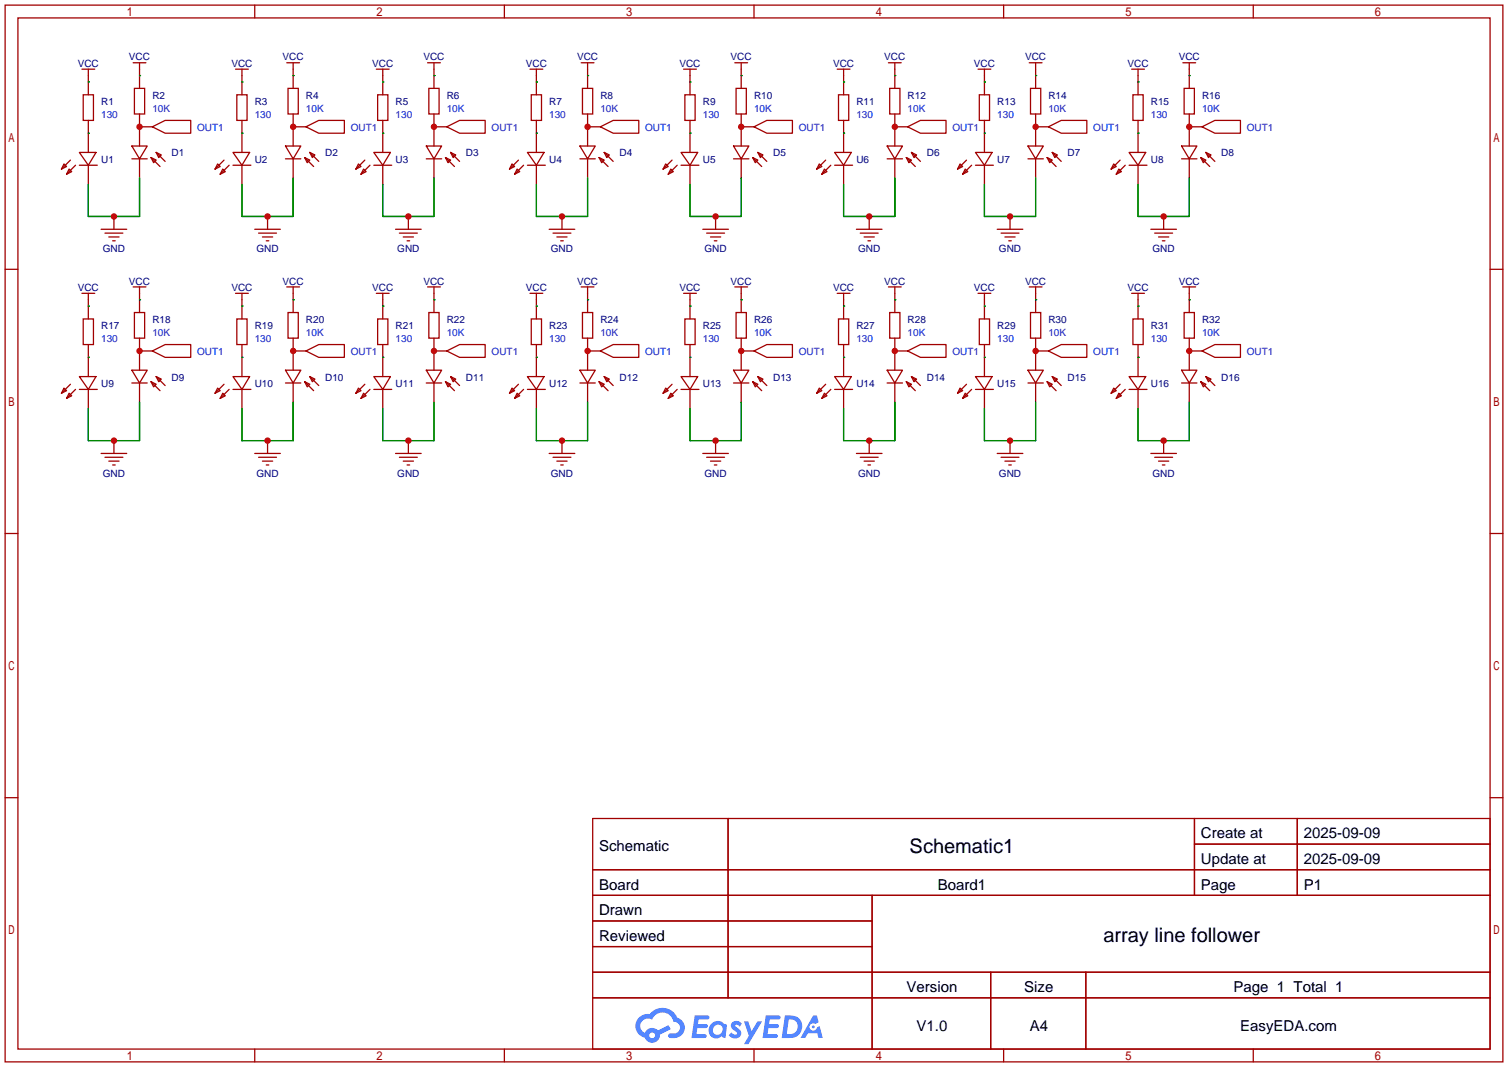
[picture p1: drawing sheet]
<svg xmlns="http://www.w3.org/2000/svg" width="299mm" height="212mm" viewBox="0 0 299 212" stroke-linecap="round" stroke-linejoin="round" font-family="sans-serif">
<g fill="none" stroke="#a10000" stroke-width=".25">
<path d="M1 1h297.2v209.6h-297.2zM3.6 3.6h292.1v204.4h-292.1zM50.5 1v2.6M100.1 1v2.6M149.6 1v2.6M199.1 1v2.6M248.7 1v2.6M1 53.4h2.6M295.7 53.4h2.5M1 105.8h2.6M295.7 105.8h2.5M1 158.2h2.6"/>
<path d="M295.7 158.2h2.5M117.6 162.3h178.1v45.7h-178.1zM117.6 172.5h178.1M117.6 177.5h178.1M144.5 162.3v35.6M173 177.5v30.5M237 162.3v15.2M237 167.4h58.7M257.4 162.3v15.2M117.6 182.6h55.4M117.6 192.8h178.1M117.6 187.7h55.4"/>
<path d="M117.6 197.9h178.1M196.6 192.8v15.2M215.4 192.8v15.2M50.5 208v2.6M100.1 208v2.6M149.6 208v2.6M199.1 208v2.6M248.7 208v2.6"/>
</g>
<g fill="#5487ff">
<path d="M145.3 202.7a1.3 1.3 0 0 1 1.9 .3l-.4 .6a.54 .54 0 0 0-.9-.2l.1 .2a1.58 1.58 0 0 1 1 1.5 1.43 1.43 0 0 1-2.4 .2l.5-.6a.64 .64 0 0 0 .5 .5 .64 .64 0 0 0 .7-.3l-.2-.2a1.35 1.35 0 0 1-.9-1.8z"/>
<path d="M147.6 202.5h.9l.6 2 1.2-2h.9l-2.7 4.6h-.9l1-1.7z"/>
<path d="M137.8 201.4h1.7a1.31 1.31 0 0 1 1.2 .2 .4 .4 0 0 1-.3 .5l-1.8 .1-.1 .9h1.6a.4 .4 0 0 1 .4 .4 .4 .4 0 0 1-.5 .4h-1.6l-.2 1.2h.8a1.23 1.23 0 0 1 1.2 .2 .39 .39 0 0 1-.4 .5h-2.6z"/>
<path d="M151.9 201.4h1.7a1.32 1.32 0 0 1 1.2 .2 .39 .39 0 0 1-.3 .5l-1.8 .1-.1 .9h1.6a.4 .4 0 0 1 .4 .4 .4 .4 0 0 1-.4 .4h-1.7l-.2 1.2h.8a1.23 1.23 0 0 1 1.2 .1 .39 .39 0 0 1-.4 .6h-2.6z"/>
<path d="M161.3 201.4h.8l.3 1.3-.6 .4a.75 .75 0 0 0-1.1 .3 .75 .75 0 0 0 .5 1 .75 .75 0 0 0 .9-.7l.5-.2 .6 2.3h-.8l-.3-.9h-1.8l-.5 .9h-1z"/>
<path d="M155.7 201.4l-.6 4.4h1.5a2.27 2.27 0 0 0 2.6-2.2 2.27 2.27 0 0 0-2.7-2.2zM156.5 202.1a1.5 1.5 0 0 1 1.8 1.6 1.5 1.5 0 0 1-1.9 1.4h-.3z"/>
<path d="M141.2 203a1.6 1.6 0 0 0-.3 2.3 1.6 1.6 0 0 0 2.3 .2l.7 .3 .3-2.4-.1-.3-.5-.1a1.58 1.58 0 0 0-2.4 0zM141.8 203.5a.99 .99 0 0 1 1.6 .3 .99 .99 0 0 1-.9 1.4 .94 .94 0 0 1-1-.6 .94 .94 0 0 1 .3-1.1z"/>
<path d="M126.8 201.8a2.37 2.37 0 0 0 1.1 4 1.54 1.54 0 0 0 1.8 1 1.54 1.54 0 0 0 1.2-1.6l2.2-1.1-.5-.8-2 1a1.57 1.57 0 0 0-2.7 .5 1.5 1.5 0 0 1-.7-2.1 1.5 1.5 0 0 1 2.2-.5 2.23 2.23 0 0 1 2.3-1.4 2.23 2.23 0 0 1 2 1.8 1.16 1.16 0 0 1 1.2 1.1 1.16 1.16 0 0 1-1.1 1.2h-.7a.47 .47 0 0 0-.5 .4 .47 .47 0 0 0 .4 .5 2.17 2.17 0 0 0 2.5-.9 2.17 2.17 0 0 0-.3-2.7l-.8-.4a3.2 3.2 0 0 0-5.5-.7l-1.1 .1zM128.8 205.3a.6 .6 0 0 1 1.2 0 .6 .6 0 0 1-1.2 0z"/>
<circle cx="161.4" cy="203.6" r=".28"/>
</g>
<g fill="none" stroke="#a10000" stroke-width=".25">
<path d="M16.3 13.7h2.5M16.5 18.8h2v5.1h-2zM17.5 13.7v5.1M26.4 12.4h2.6M26.7 17.5h2v5.1h-2zM27.7 12.4v5.1M46.7 13.7h2.6M47 18.8h2v5.1h-2zM48 13.7v5.1M56.9 12.4h2.5M57.1 17.5h2.1v5.1h-2.1zM58.2 12.4v5.1"/>
<path d="M74.7 13.7h2.5M74.9 18.8h2.1v5.1h-2.1zM75.9 13.7v5.1M84.8 12.4h2.6M85.1 17.5h2v5.1h-2zM86.1 12.4v5.1M105.2 13.7h2.5M105.4 18.8h2v5.1h-2zM106.4 13.7v5.1M115.3 12.4h2.6M115.6 17.5h2v5.1h-2zM116.6 12.4v5.1"/>
<path d="M135.6 13.7h2.6M135.9 18.8h2v5.1h-2zM136.9 13.7v5.1M145.8 12.4h2.5M146 17.5h2.1v5.1h-2.1zM147.1 12.4v5.1M166.1 13.7h2.6M166.4 18.8h2v5.1h-2zM167.4 13.7v5.1M176.3 12.4h2.5M176.5 17.5h2.1v5.1h-2.1zM177.5 12.4v5.1"/>
<path d="M194.1 13.7h2.5M194.3 18.8h2v5.1h-2zM195.3 13.7v5.1M204.2 12.4h2.6M204.5 17.5h2v5.1h-2zM205.5 12.4v5.1M224.5 13.7h2.6M224.8 18.8h2v5.1h-2zM225.8 13.7v5.1M234.7 12.4h2.5M234.9 17.5h2.1v5.1h-2.1zM236 12.4v5.1"/>
<path d="M12.7 32.5l.5 .5-1 .5zM13.7 33.5l.5 .5-1 .5zM14 31.8l-1.8 1.7M15 32.8l-1.8 1.7M15.7 30.2h3.3l-1.5 2.6zM15.7 32.8h3.6M17.5 23.9v6.3M17.5 32.8v3.8M26.2 29h3l-1.5 2.5zM26.2 31.5h3M27.7 22.6v6.4M27.7 31.5v3.8"/>
<path d="M27.7 25.1h2.5M30 31.2l1 .6-.5 .5zM30 31.2l1.7 1.8M30.2 25.1l2.6-1.2h5v2.5h-5zM31 30.2l1 .5-.5 .5zM31 30.2l1.8 1.8M43.2 32.5l.5 .5-1 .5zM44.2 33.5l.5 .5-1 .5zM44.4 31.8l-1.7 1.7M45.5 32.8l-1.8 1.7M46.2 30.2h3.3l-1.5 2.6zM46.2 32.8h3.6"/>
<path d="M48 23.9v6.3M48 32.8v3.8M56.6 29h3.1l-1.5 2.5zM56.6 31.5h3.1M58.2 25.1h2.5M58.2 22.6v6.4M58.2 31.5v3.8M60.5 31.2l1 .6-.5 .5zM60.5 31.2l1.7 1.8M60.7 25.1l2.5-1.2h5.1v2.5h-5.1zM61.5 30.2l1 .5-.5 .5zM61.5 30.2l1.7 1.8"/>
<path d="M71.1 32.5l.5 .5-1 .5zM72.1 33.5l.5 .5-1 .5zM72.4 31.8l-1.8 1.7M73.4 32.8l-1.8 1.7M74.2 30.2h3.3l-1.6 2.6zM74.2 32.8h3.5M75.9 23.9v6.3M75.9 32.8v3.8M84.6 29h3l-1.5 2.5zM84.6 31.5h3M86.1 25.1h2.5M86.1 22.6v6.4"/>
<path d="M86.1 31.5v3.8M88.4 31.2l1 .6-.5 .5zM88.4 31.2l1.8 1.8M88.6 25.1l2.6-1.2h5.1v2.5h-5.1zM89.4 30.2l1 .5-.5 .5zM89.4 30.2l1.8 1.8M101.6 32.5l.5 .5-1 .5zM102.6 33.5l.5 .5-1 .5zM102.9 31.8l-1.8 1.7M103.9 32.8l-1.8 1.7M104.6 30.2h3.3l-1.5 2.6zM104.6 32.8h3.6"/>
<path d="M106.4 23.9v6.3M106.4 32.8v3.8M115.1 29h3l-1.5 2.5zM115.1 31.5h3M116.6 25.1h2.5M116.6 22.6v6.4M116.6 31.5v3.8M118.9 31.2l1 .6-.5 .5zM118.9 31.2l1.7 1.8M119.1 25.1l2.6-1.2h5v2.5h-5zM119.9 30.2l1 .5-.5 .5zM119.9 30.2l1.8 1.8"/>
<path d="M132.1 32.5l.5 .5-1 .5zM133.1 33.5l.5 .5-1 .5zM133.3 31.8l-1.7 1.7M134.4 32.8l-1.8 1.7M135.1 30.2h3.3l-1.5 2.6zM135.1 32.8h3.6M136.9 23.9v6.3M136.9 32.8v3.8M145.5 29h3.1l-1.5 2.5zM145.5 31.5h3.1M147.1 25.1h2.5M147.1 22.6v6.4"/>
<path d="M147.1 31.5v3.8M149.4 31.2l1 .6-.5 .5zM149.4 31.2l1.7 1.8M149.6 25.1l2.5-1.2h5.1v2.5h-5.1zM150.4 30.2l1 .5-.5 .5zM150.4 30.2l1.7 1.8M162.6 32.5l.5 .5-1 .5zM163.6 33.5l.5 .5-1 .5zM163.8 31.8l-1.7 1.7M164.8 32.8l-1.7 1.7M165.6 30.2h3.3l-1.5 2.6zM165.6 32.8h3.6"/>
<path d="M167.4 23.9v6.3M167.4 32.8v3.8M176 29h3.1l-1.6 2.5zM176 31.5h3.1M177.5 25.1h2.6M177.5 22.6v6.4M177.5 31.5v3.8M179.8 31.2l1 .6-.5 .5zM179.8 31.2l1.8 1.8M180.1 25.1l2.5-1.2h5.1v2.5h-5.1zM180.8 30.2l1.1 .5-.5 .5zM180.8 30.2l1.8 1.8"/>
<path d="M190.5 32.5l.5 .5-1 .5zM191.5 33.5l.5 .5-1 .5zM191.8 31.8l-1.8 1.7M192.8 32.8l-1.8 1.7M193.5 30.2h3.3l-1.5 2.6zM193.5 32.8h3.6M195.3 23.9v6.3M195.3 32.8v3.8M204 29h3l-1.5 2.5zM204 31.5h3M205.5 25.1h2.5M205.5 22.6v6.4"/>
<path d="M205.5 31.5v3.8M207.8 31.2l1 .6-.5 .5zM207.8 31.2l1.7 1.8M208 25.1l2.6-1.2h5v2.5h-5zM208.8 30.2l1 .5-.5 .5zM208.8 30.2l1.8 1.8M221 32.5l.5 .5-1 .5zM222 33.5l.5 .5-1 .5zM222.2 31.8l-1.7 1.7M223.3 32.8l-1.8 1.7M224 30.2h3.3l-1.5 2.6zM224 32.8h3.6"/>
<path d="M225.8 23.9v6.3M225.8 32.8v3.8M234.4 29h3.1l-1.5 2.5zM234.4 31.5h3.1M236 25.1h2.5M236 22.6v6.4M236 31.5v3.8M238.3 31.2l1 .6-.5 .5zM238.3 31.2l1.7 1.8M238.5 25.1l2.5-1.2h5.1v2.5h-5.1zM239.3 30.2l1 .5-.5 .5zM239.3 30.2l1.7 1.8"/>
<path d="M16.3 58.2h2.5M17.5 58.2v5M20.1 45.5h5M20.8 46.2h3.6M21.6 47h2M22.4 47.8h.5M22.6 42.9v2.6M26.4 56.9h2.6M27.7 56.9v5.1M46.7 58.2h2.6M48 58.2v5M50.5 45.5h5.1"/>
<path d="M51.3 46.2h3.6M52.1 47h2M52.8 47.8h.5M53.1 42.9v2.6M56.9 56.9h2.5M58.2 56.9v5.1M74.7 58.2h2.5M75.9 58.2v5M78.5 45.5h5.1M79.2 46.2h3.6M80 47h2M80.8 47.8h.5"/>
<path d="M81 42.9v2.6M84.8 56.9h2.6M86.1 56.9v5.1M105.2 58.2h2.5M106.4 58.2v5M109 45.5h5M109.7 46.2h3.6M110.5 47h2M111.3 47.8h.5M111.5 42.9v2.6M115.3 56.9h2.6M116.6 56.9v5.1"/>
<path d="M135.6 58.2h2.6M136.9 58.2v5M139.4 45.5h5.1M140.2 46.2h3.6M141 47h2M141.7 47.8h.5M142 42.9v2.6M145.8 56.9h2.5M147.1 56.9v5.1M166.1 58.2h2.6M167.4 58.2v5M169.9 45.5h5.1"/>
<path d="M170.7 46.2h3.5M171.4 47h2.1M172.2 47.8h.5M172.5 42.9v2.6M176.3 56.9h2.5M177.5 56.9v5.1M194.1 58.2h2.5M195.3 58.2v5M197.9 45.5h5M198.6 46.2h3.6M199.4 47h2M200.2 47.8h.5"/>
<path d="M200.4 42.9v2.6M204.2 56.9h2.6M205.5 56.9v5.1M224.5 58.2h2.6M225.8 58.2v5M228.3 45.5h5.1M229.1 46.2h3.6M229.9 47h2M230.6 47.8h.5M230.9 42.9v2.6M234.7 56.9h2.5M236 56.9v5.1"/>
<path d="M12.7 77l.5 .5-1 .5zM13.7 78l.5 .5-1 .5zM14 76.2l-1.8 1.8M15 77.2l-1.8 1.8M15.7 74.7h3.3l-1.5 2.5zM15.7 77.2h3.6M16.5 63.2h2v5.1h-2zM17.5 68.3v6.4M17.5 77.2v3.8M26.2 73.4h3l-1.5 2.5zM26.2 75.9h3M26.7 62h2v5.1h-2z"/>
<path d="M27.7 67.1v6.3M27.7 75.9v3.9M27.7 69.6h2.5M30 75.7l1 .5-.5 .5zM30 75.7l1.7 1.8M30.2 69.6l2.6-1.3h5v2.6h-5zM31 74.7l1 .5-.5 .5zM31 74.7l1.8 1.8M43.2 77l.5 .5-1 .5zM44.2 78l.5 .5-1 .5zM44.4 76.2l-1.7 1.8M45.5 77.2l-1.8 1.8"/>
<path d="M46.2 74.7h3.3l-1.5 2.5zM46.2 77.2h3.6M47 63.2h2v5.1h-2zM48 68.3v6.4M48 77.2v3.8M56.6 73.4h3.1l-1.5 2.5zM56.6 75.9h3.1M57.1 62h2.1v5.1h-2.1zM58.2 67.1v6.3M58.2 75.9v3.9M58.2 69.6h2.5M60.5 75.7l1 .5-.5 .5z"/>
<path d="M60.5 75.7l1.7 1.8M60.7 69.6l2.5-1.3h5.1v2.6h-5.1zM61.5 74.7l1 .5-.5 .5zM61.5 74.7l1.7 1.8M71.1 77l.5 .5-1 .5zM72.1 78l.5 .5-1 .5zM72.4 76.2l-1.8 1.8M73.4 77.2l-1.8 1.8M74.2 74.7h3.3l-1.6 2.5zM74.2 77.2h3.5M74.9 63.2h2.1v5.1h-2.1zM75.9 68.3v6.4"/>
<path d="M75.9 77.2v3.8M84.6 73.4h3l-1.5 2.5zM84.6 75.9h3M85.1 62h2v5.1h-2zM86.1 67.1v6.3M86.1 75.9v3.9M86.1 69.6h2.5M88.4 75.7l1 .5-.5 .5zM88.4 75.7l1.8 1.8M88.6 69.6l2.6-1.3h5.1v2.6h-5.1zM89.4 74.7l1 .5-.5 .5zM89.4 74.7l1.8 1.8"/>
<path d="M101.6 77l.5 .5-1 .5zM102.6 78l.5 .5-1 .5zM102.9 76.2l-1.8 1.8M103.9 77.2l-1.8 1.8M104.6 74.7h3.3l-1.5 2.5zM104.6 77.2h3.6M105.4 63.2h2v5.1h-2zM106.4 68.3v6.4M106.4 77.2v3.8M115.1 73.4h3l-1.5 2.5zM115.1 75.9h3M115.6 62h2v5.1h-2z"/>
<path d="M116.6 67.1v6.3M116.6 75.9v3.9M116.6 69.6h2.5M118.9 75.7l1 .5-.5 .5zM118.9 75.7l1.7 1.8M119.1 69.6l2.6-1.3h5v2.6h-5zM119.9 74.7l1 .5-.5 .5zM119.9 74.7l1.8 1.8M132.1 77l.5 .5-1 .5zM133.1 78l.5 .5-1 .5zM133.3 76.2l-1.7 1.8M134.4 77.2l-1.8 1.8"/>
<path d="M135.1 74.7h3.3l-1.5 2.5zM135.1 77.2h3.6M135.9 63.2h2v5.1h-2zM136.9 68.3v6.4M136.9 77.2v3.8M145.5 73.4h3.1l-1.5 2.5zM145.5 75.9h3.1M146 62h2.1v5.1h-2.1zM147.1 67.1v6.3M147.1 75.9v3.9M147.1 69.6h2.5M149.4 75.7l1 .5-.5 .5z"/>
<path d="M149.4 75.7l1.7 1.8M149.6 69.6l2.5-1.3h5.1v2.6h-5.1zM150.4 74.7l1 .5-.5 .5zM150.4 74.7l1.7 1.8M162.6 77l.5 .5-1 .5zM163.6 78l.5 .5-1 .5zM163.8 76.2l-1.7 1.8M164.8 77.2l-1.7 1.8M165.6 74.7h3.3l-1.5 2.5zM165.6 77.2h3.6M166.4 63.2h2v5.1h-2zM167.4 68.3v6.4"/>
<path d="M167.4 77.2v3.8M176 73.4h3.1l-1.6 2.5zM176 75.9h3.1M176.5 62h2.1v5.1h-2.1zM177.5 67.1v6.3M177.5 75.9v3.9M177.5 69.6h2.6M179.8 75.7l1 .5-.5 .5zM179.8 75.7l1.8 1.8M180.1 69.6l2.5-1.3h5.1v2.6h-5.1zM180.8 74.7l1.1 .5-.5 .5zM180.8 74.7l1.8 1.8"/>
<path d="M190.5 77l.5 .5-1 .5zM191.5 78l.5 .5-1 .5zM191.8 76.2l-1.8 1.8M192.8 77.2l-1.8 1.8M193.5 74.7h3.3l-1.5 2.5zM193.5 77.2h3.6M194.3 63.2h2v5.1h-2zM195.3 68.3v6.4M195.3 77.2v3.8M204 73.4h3l-1.5 2.5zM204 75.9h3M204.5 62h2v5.1h-2z"/>
<path d="M205.5 67.1v6.3M205.5 75.9v3.9M205.5 69.6h2.5M207.8 75.7l1 .5-.5 .5zM207.8 75.7l1.7 1.8M208 69.6l2.6-1.3h5v2.6h-5zM208.8 74.7l1 .5-.5 .5zM208.8 74.7l1.8 1.8M221 77l.5 .5-1 .5zM222 78l.5 .5-1 .5zM222.2 76.2l-1.7 1.8M223.3 77.2l-1.8 1.8"/>
<path d="M224 74.7h3.3l-1.5 2.5zM224 77.2h3.6M224.8 63.2h2v5.1h-2zM225.8 68.3v6.4M225.8 77.2v3.8M234.4 73.4h3.1l-1.5 2.5zM234.4 75.9h3.1M234.9 62h2.1v5.1h-2.1zM236 67.1v6.3M236 75.9v3.9M236 69.6h2.5M238.3 75.7l1 .5-.5 .5z"/>
<path d="M238.3 75.7l1.7 1.8M238.5 69.6l2.5-1.3h5.1v2.6h-5.1zM239.3 74.7l1 .5-.5 .5zM239.3 74.7l1.7 1.8M20.1 89.9h5M20.8 90.7h3.6M21.6 91.4h2M22.4 92.2h.5M22.6 87.4v2.5M50.5 89.9h5.1M51.3 90.7h3.6M52.1 91.4h2"/>
<path d="M52.8 92.2h.5M53.1 87.4v2.5M78.5 89.9h5.1M79.2 90.7h3.6M80 91.4h2M80.8 92.2h.5M81 87.4v2.5M109 89.9h5M109.7 90.7h3.6M110.5 91.4h2M111.3 92.2h.5M111.5 87.4v2.5"/>
<path d="M139.4 89.9h5.1M140.2 90.7h3.6M141 91.4h2M141.7 92.2h.5M142 87.4v2.5M169.9 89.9h5.1M170.7 90.7h3.5M171.4 91.4h2.1M172.2 92.2h.5M172.5 87.4v2.5M197.9 89.9h5M198.6 90.7h3.6"/>
<path d="M199.4 91.4h2M200.2 92.2h.5M200.4 87.4v2.5M228.3 89.9h5.1M229.1 90.7h3.6M229.9 91.4h2M230.6 92.2h.5M230.9 87.4v2.5"/>
</g>
<g fill="none" stroke="#008700" stroke-width=".25">
<path d="M17.5 16.3h.1M27.7 15h.1M48 16.3h.1M58.2 15h.1M75.9 16.3h.1M86.1 15h.1M106.4 16.3h.1M116.6 15h.1M136.9 16.3h.1M147.1 15h.1M167.4 16.3h.1M177.5 15h.1"/>
<path d="M195.3 16.3h.1M205.5 15h.1M225.8 16.3h.1M236 15h.1M17.5 26.4h.1M27.7 25.1h.1M27.7 35.3v7.6h-10.2v-6.3M48 26.4h.1M58.2 25.1h.1M58.2 35.3v7.6h-10.2v-6.3M75.9 26.4h.1M86.1 25.1h.1"/>
<path d="M86.1 35.3v7.6h-10.2v-6.3M106.4 26.4h.1M116.6 25.1h.1M116.6 35.3v7.6h-10.2v-6.3M136.9 26.4h.1M147.1 25.1h.1M147.1 35.3v7.6h-10.2v-6.3M167.4 26.4h.1M177.5 25.1h.1M177.5 35.3v7.6h-10.1v-6.3M195.3 26.4h.1M205.5 25.1h.1"/>
<path d="M205.5 35.3v7.6h-10.2v-6.3M225.8 26.4h.1M236 25.1h.1M236 35.3v7.6h-10.2v-6.3M27.7 59.4h.1M58.2 59.4h.1M86.1 59.4h.1M116.6 59.4h.1M147.1 59.4h.1M177.5 59.4h.1M205.5 59.4h.1M236 59.4h.1"/>
<path d="M17.5 70.9h.1M17.5 60.7h.1M27.7 69.6h.1M27.7 79.8v7.6h-10.2v-6.4M48 70.9h.1M48 60.7h.1M58.2 69.6h.1M58.2 79.8v7.6h-10.2v-6.4M75.9 70.9h.1M75.9 60.7h.1M86.1 69.6h.1M86.1 79.8v7.6h-10.2v-6.4"/>
<path d="M106.4 70.9h.1M106.4 60.7h.1M116.6 69.6h.1M116.6 79.8v7.6h-10.2v-6.4M136.9 70.9h.1M136.9 60.7h.1M147.1 69.6h.1M147.1 79.8v7.6h-10.2v-6.4M167.4 70.9h.1M167.4 60.7h.1M177.5 69.6h.1M177.5 79.8v7.6h-10.1v-6.4"/>
<path d="M195.3 70.9h.1M195.3 60.7h.1M205.5 69.6h.1M205.5 79.8v7.6h-10.2v-6.4M225.8 70.9h.1M225.8 60.7h.1M236 69.6h.1M236 79.8v7.6h-10.2v-6.4"/>
</g>
<g fill="#c00">
<circle cx="27.7" cy="25.1" r=".63"/>
<circle cx="22.6" cy="42.9" r=".63"/>
<circle cx="58.2" cy="25.1" r=".63"/>
<circle cx="53.1" cy="42.9" r=".63"/>
<circle cx="86.1" cy="25.1" r=".63"/>
<circle cx="81" cy="42.9" r=".63"/>
<circle cx="116.6" cy="25.1" r=".63"/>
<circle cx="111.5" cy="42.9" r=".63"/>
<circle cx="147.1" cy="25.1" r=".63"/>
<circle cx="142" cy="42.9" r=".63"/>
<circle cx="177.5" cy="25.1" r=".63"/>
<circle cx="172.5" cy="42.9" r=".63"/>
<circle cx="205.5" cy="25.1" r=".63"/>
<circle cx="200.4" cy="42.9" r=".63"/>
<circle cx="236" cy="25.1" r=".63"/>
<circle cx="230.9" cy="42.9" r=".63"/>
<circle cx="27.7" cy="69.6" r=".63"/>
<circle cx="22.6" cy="87.4" r=".63"/>
<circle cx="58.2" cy="69.6" r=".63"/>
<circle cx="53.1" cy="87.4" r=".63"/>
<circle cx="86.1" cy="69.6" r=".63"/>
<circle cx="81" cy="87.4" r=".63"/>
<circle cx="116.6" cy="69.6" r=".63"/>
<circle cx="111.5" cy="87.4" r=".63"/>
<circle cx="147.1" cy="69.6" r=".63"/>
<circle cx="142" cy="87.4" r=".63"/>
<circle cx="177.5" cy="69.6" r=".63"/>
<circle cx="172.5" cy="87.4" r=".63"/>
<circle cx="205.5" cy="69.6" r=".63"/>
<circle cx="200.4" cy="87.4" r=".63"/>
<circle cx="236" cy="69.6" r=".63"/>
<circle cx="230.9" cy="87.4" r=".63"/>
</g>
<g font-size="4">
<text x="180.5" y="169.1">Schematic1</text>
<text x="218.9" y="186.8">array line follower</text>
</g>
<g font-size="3">
<text x="238.3" y="166.3">Create at</text>
<text x="258.7" y="166.3">2025-09-09</text>
<text x="118.9" y="168.8">Schematic</text>
<text x="238.3" y="171.3">Update at</text>
<text x="258.7" y="171.3">2025-09-09</text>
<text x="118.9" y="176.4">Board</text>
<text x="186.1" y="176.4">Board1</text>
<text x="238.3" y="176.4">Page</text>
<text x="258.7" y="176.4">P1</text>
<text x="118.9" y="181.5">Drawn</text>
<text x="118.9" y="186.6">Reviewed</text>
<text x="179.9" y="196.7">Version</text>
<text x="203.2" y="196.7">Size</text>
<text x="244.8" y="196.7">Page 1 Total 1</text>
<text x="181.9" y="204.4">V1.0</text>
<text x="204.3" y="204.4">A4</text>
<text x="246.1" y="204.4">EasyEDA.com</text>
</g>
<g font-size="2" fill="#000080">
<text x="25.6" y="12">VCC</text>
<text x="56.1" y="12">VCC</text>
<text x="84" y="12">VCC</text>
<text x="114.5" y="12">VCC</text>
<text x="145" y="12">VCC</text>
<text x="175.5" y="12">VCC</text>
<text x="203.4" y="12">VCC</text>
<text x="233.9" y="12">VCC</text>
<text x="15.4" y="13.2">VCC</text>
<text x="45.9" y="13.2">VCC</text>
<text x="73.9" y="13.2">VCC</text>
<text x="104.3" y="13.2">VCC</text>
<text x="134.8" y="13.2">VCC</text>
<text x="165.3" y="13.2">VCC</text>
<text x="193.2" y="13.2">VCC</text>
<text x="223.7" y="13.2">VCC</text>
<text x="20.1" y="20.9">R1</text>
<text x="30.2" y="19.6">R2</text>
<text x="50.5" y="20.9">R3</text>
<text x="60.7" y="19.6">R4</text>
<text x="78.5" y="20.9">R5</text>
<text x="88.6" y="19.6">R6</text>
<text x="109" y="20.9">R7</text>
<text x="119.1" y="19.6">R8</text>
<text x="139.4" y="20.9">R9</text>
<text x="149.6" y="19.6">R10</text>
<text x="169.9" y="20.9">R11</text>
<text x="180.1" y="19.6">R12</text>
<text x="197.9" y="20.9">R13</text>
<text x="208" y="19.6">R14</text>
<text x="228.3" y="20.9">R15</text>
<text x="238.5" y="19.6">R16</text>
<text x="20.1" y="32.3">U1</text>
<text x="34" y="31">D1</text>
<text x="50.5" y="32.3">U2</text>
<text x="64.5" y="31">D2</text>
<text x="78.5" y="32.3">U3</text>
<text x="92.5" y="31">D3</text>
<text x="109" y="32.3">U4</text>
<text x="122.9" y="31">D4</text>
<text x="139.4" y="32.3">U5</text>
<text x="153.4" y="31">D5</text>
<text x="169.9" y="32.3">U6</text>
<text x="183.9" y="31">D6</text>
<text x="197.9" y="32.3">U7</text>
<text x="211.8" y="31">D7</text>
<text x="228.3" y="32.3">U8</text>
<text x="242.3" y="31">D8</text>
<text x="20.4" y="50.1">GND</text>
<text x="50.9" y="50.1">GND</text>
<text x="78.8" y="50.1">GND</text>
<text x="109.3" y="50.1">GND</text>
<text x="139.8" y="50.1">GND</text>
<text x="170.3" y="50.1">GND</text>
<text x="198.2" y="50.1">GND</text>
<text x="228.7" y="50.1">GND</text>
<text x="15.4" y="57.7">VCC</text>
<text x="25.6" y="56.4">VCC</text>
<text x="45.9" y="57.7">VCC</text>
<text x="56.1" y="56.4">VCC</text>
<text x="73.9" y="57.7">VCC</text>
<text x="84" y="56.4">VCC</text>
<text x="104.3" y="57.7">VCC</text>
<text x="114.5" y="56.4">VCC</text>
<text x="134.8" y="57.7">VCC</text>
<text x="145" y="56.4">VCC</text>
<text x="165.3" y="57.7">VCC</text>
<text x="175.5" y="56.4">VCC</text>
<text x="193.2" y="57.7">VCC</text>
<text x="203.4" y="56.4">VCC</text>
<text x="223.7" y="57.7">VCC</text>
<text x="233.9" y="56.4">VCC</text>
<text x="20.1" y="65.3">R17</text>
<text x="30.2" y="64">R18</text>
<text x="50.5" y="65.3">R19</text>
<text x="60.7" y="64">R20</text>
<text x="78.5" y="65.3">R21</text>
<text x="88.6" y="64">R22</text>
<text x="109" y="65.3">R23</text>
<text x="119.1" y="64">R24</text>
<text x="139.4" y="65.3">R25</text>
<text x="149.6" y="64">R26</text>
<text x="169.9" y="65.3">R27</text>
<text x="180.1" y="64">R28</text>
<text x="197.9" y="65.3">R29</text>
<text x="208" y="64">R30</text>
<text x="228.3" y="65.3">R31</text>
<text x="238.5" y="64">R32</text>
<text x="20.1" y="76.7">U9</text>
<text x="34" y="75.5">D9</text>
<text x="50.5" y="76.7">U10</text>
<text x="64.5" y="75.5">D10</text>
<text x="78.5" y="76.7">U11</text>
<text x="92.5" y="75.5">D11</text>
<text x="109" y="76.7">U12</text>
<text x="122.9" y="75.5">D12</text>
<text x="139.4" y="76.7">U13</text>
<text x="153.4" y="75.5">D13</text>
<text x="169.9" y="76.7">U14</text>
<text x="183.9" y="75.5">D14</text>
<text x="197.9" y="76.7">U15</text>
<text x="211.8" y="75.5">D15</text>
<text x="228.3" y="76.7">U16</text>
<text x="242.3" y="75.5">D16</text>
<text x="20.4" y="94.5">GND</text>
<text x="50.9" y="94.5">GND</text>
<text x="78.8" y="94.5">GND</text>
<text x="109.3" y="94.5">GND</text>
<text x="139.8" y="94.5">GND</text>
<text x="170.3" y="94.5">GND</text>
<text x="198.2" y="94.5">GND</text>
<text x="228.7" y="94.5">GND</text>
</g>
<g font-size="2" fill="#00f">
<text x="20.1" y="23.4">130</text>
<text x="30.2" y="22.1">10K</text>
<text x="50.5" y="23.4">130</text>
<text x="60.7" y="22.1">10K</text>
<text x="78.5" y="23.4">130</text>
<text x="88.6" y="22.1">10K</text>
<text x="109" y="23.4">130</text>
<text x="119.1" y="22.1">10K</text>
<text x="139.4" y="23.4">130</text>
<text x="149.6" y="22.1">10K</text>
<text x="169.9" y="23.4">130</text>
<text x="180.1" y="22.1">10K</text>
<text x="197.9" y="23.4">130</text>
<text x="208" y="22.1">10K</text>
<text x="228.3" y="23.4">130</text>
<text x="238.5" y="22.1">10K</text>
<text x="39.1" y="25.9">OUT1</text>
<text x="69.6" y="25.9">OUT1</text>
<text x="97.5" y="25.9">OUT1</text>
<text x="128" y="25.9">OUT1</text>
<text x="158.5" y="25.9">OUT1</text>
<text x="189" y="25.9">OUT1</text>
<text x="216.9" y="25.9">OUT1</text>
<text x="247.4" y="25.9">OUT1</text>
<text x="20.1" y="67.8">130</text>
<text x="30.2" y="66.6">10K</text>
<text x="39.1" y="70.4">OUT1</text>
<text x="50.5" y="67.8">130</text>
<text x="60.7" y="66.6">10K</text>
<text x="69.6" y="70.4">OUT1</text>
<text x="78.5" y="67.8">130</text>
<text x="88.6" y="66.6">10K</text>
<text x="97.5" y="70.4">OUT1</text>
<text x="109" y="67.8">130</text>
<text x="119.1" y="66.6">10K</text>
<text x="128" y="70.4">OUT1</text>
<text x="139.4" y="67.8">130</text>
<text x="149.6" y="66.6">10K</text>
<text x="158.5" y="70.4">OUT1</text>
<text x="169.9" y="67.8">130</text>
<text x="180.1" y="66.6">10K</text>
<text x="189" y="70.4">OUT1</text>
<text x="197.9" y="67.8">130</text>
<text x="208" y="66.6">10K</text>
<text x="216.9" y="70.4">OUT1</text>
<text x="228.3" y="67.8">130</text>
<text x="238.5" y="66.6">10K</text>
<text x="247.4" y="70.4">OUT1</text>
</g>
</svg>
